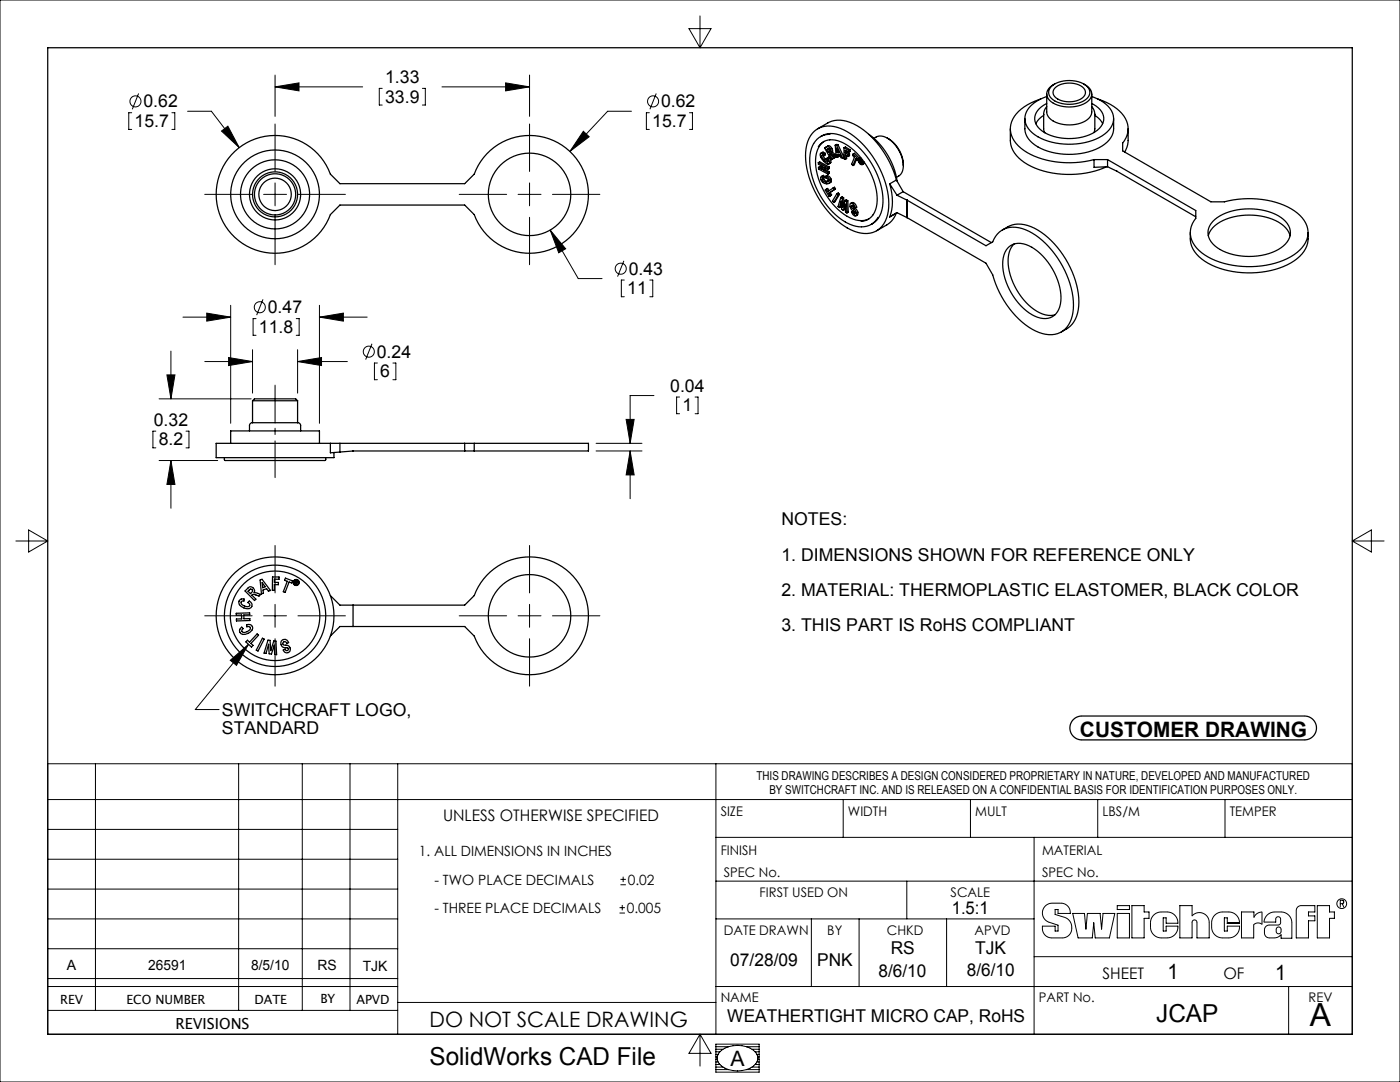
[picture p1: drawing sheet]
<svg xmlns="http://www.w3.org/2000/svg" width="279mm" height="216mm" viewBox="0 0 279 216" stroke-linecap="round" stroke-linejoin="round" font-family="sans-serif">
<g fill="none" stroke="#000" stroke-width=".2">
<path d="M0 0h279.4v215.9h-279.4zM27.7 18.7l-1.3 3.1M54.9 17.3l4.8-.8v1.6zM54.9 15v8.2M54.9 17.3h17.5M76.3 17.6h-.6v3.4h.6M84.3 17.6h.6v3.4h-.6M88.2 17.3h17.5M100.9 16.5l4.8 .8-4.8 .8zM105.7 15v8.2M131 18.7l-1.3 3.1M137.5 5.7h4.4l-2.2 3.8z"/>
<path d="M139.7 3.2v6.3M26.3 22.5h-.6v3.3h.6M34.3 22.5h.6v3.3h-.6M37.4 22.2h4.8l5.5 7.3M40.9 38.8h9.4M44.2 26.2l1.3-1 2.2 4.3zM52.6 38.8h4.6M54.9 24.7v9.5M54.9 36.5v4.6M59.5 38.8h9.4M91.6 38.8h9.5M103.4 38.8h4.6"/>
<path d="M105.7 24.7v9.5M105.7 36.5v4.6M110.3 38.8h9.4M116.4 26.2l1.2 1.1-3.9 2.9zM126 22.2h-4.7l-7.6 8M129.6 22.5h-.6v3.3h.6M137.6 22.5h.6v3.3h-.6M52.5 59.7l-1.3 3.2M54.9 43.4v9.4M105.7 43.4v9.4M109.8 45.9l3.1 3.7-1.4 .8zM109.8 45.9l5.6 9.7h4.8"/>
<path d="M124.5 52l-1.3 3.2M124.6 55.9h-.6v3.3h.6M129.7 55.9h.6v3.3h-.6M31.8 79.6h18.3M33.3 74.8h1.6l-.8 4.8zM34.1 70.1v9.5M36.5 63.3h9.5M40.9 72.1h9.5M41.3 62.5l4.7 .8-4.7 .8zM45.6 71.3l4.8 .8-4.8 .8zM46 60.9v23.6M50.4 69.8v8.6"/>
<path d="M51.1 63.6h-.6v3.3h.6M59.1 63.6h.6v3.3h-.6M59.4 72.1l4.8-.8v1.6zM59.4 69.8v8.6M59.4 72.1h9.9M63.8 63.3l4.7-.8v1.6zM63.8 60.9v23.6M63.8 63.3h9.5M74.2 68.6l-1.2 3.1M75.3 72.4h-.6v3.4h.6M78.4 72.4h.6v3.4h-.6M130.5 78.9h-4.7v9.6"/>
<path d="M135.6 79.2h-.6v3.4h.6M138.7 79.2h.6v3.4h-.6M31.1 86h-.6v3.4h.6M31.8 91.9h11.6M34.1 91.9l.8 4.8h-1.6zM34.1 91.9v9.5M37.1 86h.6v3.4h-.6M119 90h9.1M119 88.5h9.1M125 83.7h1.6l-.8 4.8zM125.8 90l.8 4.8h-1.6zM125.8 90v9.5"/>
<path d="M3.2 107.9h6.3M5.7 105.8l3.8 2.1-3.8 2.2zM54.9 108.8v9.5M105.7 108.8v9.5M269.9 107.9h6.3M269.9 107.9l3.8-2.1v4.3zM40.9 122.9h9.4M46 131.8l3.6-3.2-2.4 4.2zM49.6 128.6l-10.6 13h4.7M52.6 122.9h4.6M54.9 120.6v4.6M54.9 127.5v9.4"/>
<path d="M59.5 122.9h9.4M91.6 122.9h9.5M103.4 122.9h4.6M105.7 120.6v4.6M105.7 127.5v9.4M110.3 122.9h9.4M9.5 152.4h260.4v54h-260.4zM9.5 159.5h260.4M19 152.4v49.2M47.6 152.4v49.2M60.3 152.4v49.2M69.8 152.4v49.2"/>
<path d="M79.4 152.4v54M142.9 152.4v54M168.3 159.5v7.6M193.7 159.5v7.6M219.1 159.5v7.6M244.5 159.5v7.6M9.5 177.4h69.9M9.5 171.4h69.9M9.5 165.5h69.9M123.8 176.5h1.1M123.8 175.5h1.1M124.4 174.9v1.1"/>
<path d="M142.9 175.8h127M142.9 167.1h127M181 175.8v7.6M206.4 167.1v39.3M9.5 196.8h69.9M9.5 195.3h69.9M9.5 189.3h69.9M9.5 183.4h69.9M123.6 182.2h1.1M123.6 181.1h1.1M124.2 180.6v1.1M142.9 196.8h127"/>
<path d="M142.9 183.4h63.5M161.9 183.4v13.4M171.4 183.4v13.4M188.9 183.4v13.4M206.4 190.9h63.5M208.5 180.9a1.95 1.95 0 0 1 1.5-.7h1.7a1.87 1.87 0 0 1 1.9 2.1h-2.4v-.8h-.6v1l1.8 .5a2.11 2.11 0 0 1 1.5 2.3 2.11 2.11 0 0 1-1.9 1.8h-2.1a1.93 1.93 0 0 1-1.9-2.3h2.6v1h.6v-1.2l-1.8-.6a1.95 1.95 0 0 1-.9-3.1zM214.1 182.3h2.3l.3 3.1 .3-3.1h2.6l.2 3.1 .3-3.1h2.4l-1.1 4.8h-2.8l-.3-3-.3 3h-2.8zM223 182.3h2.4v4.8h-2.4zM223 180.7h2.4v.8h-2.4zM225.9 180.7h2.4v1.3h1v1.2h-1v3.9h-2.4zM230.2 182.6a2.15 2.15 0 0 1 1.6-.6h1.1a2.15 2.15 0 0 1 2.2 2.2h-2.4v-1.1h-.6v2.7h.6v-1h2.4a2.16 2.16 0 0 1-2.2 2.3h-1.1a2.15 2.15 0 0 1-2.2-2.1v-.9a2.15 2.15 0 0 1 .6-1.5zM235.5 180.7h2.4v2.1a1.95 1.95 0 0 1 2.2-.6 1.95 1.95 0 0 1 1.2 1.8v3.1h-2.4v-3.1a.49 .49 0 0 0-.5-.4 .49 .49 0 0 0-.5 .4v3.1h-2.4z"/>
<path d="M242.4 182.6a2.15 2.15 0 0 1 1.6-.6h1.2a2.15 2.15 0 0 1 2.2 2.2h-2.5v-1.1h-.6v2.7h.6v-1h2.5a2.16 2.16 0 0 1-2.2 2.3h-1.2a2.15 2.15 0 0 1-2.2-2.1v-.9a2.15 2.15 0 0 1 .6-1.5zM247.8 182h2.4v1a1.76 1.76 0 0 1 1.7-1v2.4a1.27 1.27 0 0 0-1.7 .1v2.6h-2.4zM252.9 182.6a2.15 2.15 0 0 1 1.5-.6h1.3a2.15 2.15 0 0 1 2.1 2.1v3.1h-2.1v-.7l-.9 .6h-1.5a.98 .98 0 0 1-1-.9v-.6a.98 .98 0 0 1 1-1l2-.1 .3-.3v-.8a.49 .49 0 0 0-.5-.5 .49 .49 0 0 0-.5 .5v.6h-2.3l.1-.6zM254.9 185.1a.49 .49 0 0 1 .5-.1 .49 .49 0 0 1 .3 .5v.3a.49 .49 0 0 1-.5 .5 .49 .49 0 0 1-.5-.5zM257.2 196.8v9.6M259 181l.5-.3h2.9v1.3h-1.3v.8h1.3v.9h-1.3v3.4h-2.4v-5.4zM262.9 180.7h2.4v1.3h1v1.2h-1v3.9h-2.4zM267.5 180.3h.4M267.9 180.3l.3 .7M267.9 180.3l.3-.2v-.2l-.3-.3h-.4v1.4M9.5 201.6h69.9M79.4 200h63.5"/>
<path d="M139.7 206.4l2.2 3.8h-4.4zM139.7 206.4v6.3M142.9 208.3h8.6v5.6h-8.6zM142.9 208.9h2.5M142.9 209.4h1.4M142.9 209.9h.8M142.9 210.4h.4M142.9 210.9h.2M142.9 211.4h.2M142.9 211.9h.4M142.9 212.4h.8M142.9 212.9h1.4"/>
<path d="M142.9 213.4h2.5M143.5 210a5.4 5.4 0 0 1 7.3 0 2 2 0 0 1-1.1 3.1 5.5 5.5 0 0 1-6.2-.9 1.71 1.71 0 0 1 0-2.2zM149 208.9h2.5M149 213.4h2.5M150.1 209.4h1.4M150.1 212.9h1.4M150.7 209.9h.8M150.7 212.4h.8M151.1 210.4h.4M151.1 211.9h.4M151.2 210.9h.3M151.2 211.4h.3"/>
<circle cx="27" cy="20.2" r="1.1"/>
<circle cx="130.3" cy="20.2" r="1.1"/>
<circle cx="123.9" cy="53.6" r="1.1"/>
<circle cx="51.8" cy="61.3" r="1.1"/>
<circle cx="73.6" cy="70.2" r="1.1"/>
<circle cx="267.8" cy="180.3" r=".98"/>
</g>
<g fill="none" stroke="#000" stroke-width=".25">
<path d="M9.5 9.5h260.4v196.9h-260.4zM207.7 19.8a8.9 8.9 0 0 0-5.8 4.5 4.7 4.7 0 0 0 1.9 5.3 17.3 17.3 0 0 0 13.6 2.5l.9-.3M208.9 19.3a6.3 6.3 0 0 0-4.2 3.5 4 4 0 0 0 2.4 4.5 13.5 13.5 0 0 0 13.4-.6 3.5 3.5 0 0 0 .2-5.9l-1-.7-1.8-.8M208.9 18.8v3.5a2.77 2.77 0 0 0 2.3 2.3 6.5 6.5 0 0 0 6.2-1.1l.5-1v-3.7M209.7 17.4a5.8 5.8 0 0 1 7.4 0 1.73 1.73 0 0 1-.9 2.8 6.1 6.1 0 0 1-6.4-.6 1.54 1.54 0 0 1-.1-2.2zM210.5 16.8a1.99 1.99 0 0 0-1 3.2 6.4 6.4 0 0 0 7.9 0 1.87 1.87 0 0 0-.8-3.1l-.3-.1M210.5 17.6a4.6 4.6 0 0 1 5.8 0 1.35 1.35 0 0 1-.6 2.2 4.7 4.7 0 0 1-5.2-.5 1.2 1.2 0 0 1 0-1.7zM219.1 19.8a8.3 8.3 0 0 1 5.9 4.9 4.3 4.3 0 0 1-.9 3.8v1.6l17.6 10.2h2.7a18 18 0 0 1 14 1.8 5 5 0 0 1 2.4 5.7 8.4 8.4 0 0 1-5.5 4.4 18.4 18.4 0 0 1-14.9-1.3 5.1 5.1 0 0 1-2.6-5.7l.8-1.6v-1.6l-17.6-10.2M46.9 30.2a11.8 11.8 0 0 1 19 4.5l1.9 2h24.9l1.9-2a11.8 11.8 0 0 1 18.1-5.3 11.8 11.8 0 0 1 0 18.8 11.8 11.8 0 0 1-18.1-5.4l-1.9-1.9h-24.9l-1.9 1.9a11.8 11.8 0 0 1-17.5 5.8 11.8 11.8 0 0 1-1.5-18.4zM162.4 28.6a9 9 0 0 0-.1 7.4 14.4 14.4 0 0 0 7.9 9l1.7 .3M162.5 26.2a5.1 5.1 0 0 1 5.9-.3 18 18 0 0 1 9 15.5 5 5 0 0 1-3.8 5.1 8.4 8.4 0 0 1-6.6-2.5 18.3 18.3 0 0 1-6.2-13.7l.4-2.1 .6-1.1zM163.2 25.7l2-1.2a5.8 5.8 0 0 1 5.8 .6 18.4 18.4 0 0 1 7.9 10.8"/>
<path d="M163.3 32.5l.3-.2 1.9 1M163.3 32.5v.3l.8 .4v.6l-.8-.4M163.3 32.5l1.9 1M163.3 33.4l.3-.2 .5 .3M163.3 33.4l.1 .3 1.8 1M163.7 27.3a4.7 4.7 0 0 1 5.1 .1 15.3 15.3 0 0 1 7.3 13.8 4.4 4.4 0 0 1-2.2 3.6M164 31l.4 .1M164 31l.1 .5 .4 .4M164 30.5l-.3 .2a2.26 2.26 0 0 0 1.7 2.1l.1-.2M164 30.5l.4 .3M164.1 35.2h-.1a1.04 1.04 0 0 0 .3 1.3 1.04 1.04 0 0 0 1.3 0M164.1 35.2l.2 .3"/>
<path d="M164.1 30.4l-.3 .2M164.1 35.9l.4 .3 .4 .1M164.1 30.9l-.1 .1M164.3 31l.5 .8M164.3 35.5l-.2 .1v.3M164.3 30.4l.4 .2M164.3 30.4h-.2M164.3 30.4l-.3 .1M164.4 35l-.4 .2M164.4 35l.2 .4-.3 .1M164.4 35l-.3 .2M164.4 35.7l.3 .4 .4 .1"/>
<path d="M164.4 35.7l-.3 .2M164.4 34l.8 .4M164.4 30.8v.3M164.4 35.4v.3M164.5 28.2a5.1 5.1 0 0 0-1.7 5.1 13.9 13.9 0 0 0 6.9 10.2l1.7 .5h1.1l.9-.3M164.6 29.5l1.3 2.4 .2-.1M164.7 33.5v.3M164.7 33.8l.8 .5M164.7 33.8l-.3 .2M164.7 30.6v.3l-.3 .2M164.7 30.6l-.3 .2M164.8 31.8l.4 .4"/>
<path d="M164.8 31.8l-.3 .1M164.8 35.2a.72 .72 0 0 1 1.1 .6M164.8 35.2l.5 .2 .3 .5M164.8 35.2v.3l.2 .1a.37 .37 0 0 1 .3 .5 .37 .37 0 0 1-.4 .2M164.8 29.4l-.2 .1M164.9 37.8l.3-.2 .3 .5M164.9 37.8l-.2 .1 .8 1.3M165 31.6l.2 .4v.3l-.7-.4M165 29.8l.2-.1a.36 .36 0 0 1 .4 .3 .36 .36 0 0 1-.3 .4zM165.1 36.2l-.2 .1M165.2 31.5l.3 .6v.5M165.2 31.5l-.2 .1"/>
<path d="M165.2 33.5v.3M165.2 33.8l-.8-.5v.7M165.2 34.4v.3M165.2 29.1l.5 .1 .3 .4M165.2 29.1l-.2 .2h.4l.3 .4M165.2 29.1l-.6 .4M165.3 29.7l.3 .6M165.3 36.2h-.2M165.4 38.6l.3 .4M165.4 31.4l.4 .6v.4M165.4 31.4l-.4 .2M165.4 31.4l-.2 .1"/>
<path d="M165.5 33.3v.3l-.3 .2M165.5 33.3l-.3 .2M165.5 30.3l-.2 .1M165.5 34.3v.3l-.3 .1M165.5 34.3l-.3 .1M165.6 27.9a7.6 7.6 0 0 1 5.9 3.3 13 13 0 0 1 3.4 10.1l-.6 1.5a3.1 3.1 0 0 1-2.4 1.4M165.6 35.9v.6M165.6 27.9h-.2a3.1 3.1 0 0 0-2.1 1.3M165.6 26.8a3.5 3.5 0 0 0-3.2 1.8M165.7 38.4l.3 .5M165.7 38.4l-.3 .2M165.7 39l-.2 .2"/>
<path d="M165.7 29.7l.2 .5-.1 .3M165.8 32.4l-.4 .3M165.8 32.4l-.3 .2M165.8 36.3l-.4 .3M165.8 36.3l-.2 .2M165.8 30.5l.6 .5M165.9 35.8l-.1 .5M165.9 35.8l-.3 .1M166 38.9l-.5 .3M166 38.9l-.3 .1M166 29.6l.2 .5-.1 .3M166 29.6l-.3 .1"/>
<path d="M166 31l.4 .6-.3 .2M166.1 30.4l.6 .4M166.1 30.4l-.3 .1M166.3 37.5l.2-.1 .2 .3M166.3 37.5l-1.1 .7-.3-.4M166.3 37.5l.2 .3M166.4 31l.4 .4M166.5 37.8l-1.1 .8M166.7 30.8l.2 .2M166.7 30.8l-.3 .2M166.7 29l.2 2.4M166.7 29h.3"/>
<path d="M166.7 37.7l-1 .7M166.7 37.7l-.2 .1M166.8 31.4l-.3 .1-.7-.7h-.3l.6 1M166.9 31.3l-.1 .1M166.9 31.4h.3M167 29l1.1 2.5M167 29.6l.4 .9-.3-.1zM167 38.7l.3-.2 .2 .3M167 38.7l-.8 1.4 .2 .3M167 38.7l.3 .2M167.2 31.4l-.1-.6 .5 .1 .3 .6h.2M167.2 28.9l-.5 .1"/>
<path d="M167.2 28.9l1.2 2.5-.3 .1M167.2 28.9l-.2 .1M167.3 38.9l-.9 1.5M167.3 30.3l-.2 .1M167.4 30.9v.3l-.2 .2M167.5 38.8l-.8 1.4-.3 .2M167.5 38.8l-.2 .1M167.8 39.4l.3-.1 .3 .2M167.8 39.4l-.6 1.8 .3 .2M167.8 39.4l.3 .2M168.1 39.6l.1 1.7 .4-1.3M168.4 39.5v1.1"/>
<path d="M168.4 39.5l-.3 .1M168.4 29.5l.3-.2 .9 .6M168.4 29.5l1 .5M168.4 29.5v2.2l.3 .1M168.7 30.5l.6 .4M169 31v.7l-.3 .1M169 30.4l.5 .3M169 30.4l-.3 .1M169 30.2v.2M169.3 31.2l-.6-.3v.9M169.3 30.9v.3M169.4 30.4l-.7-.4v.5"/>
<path d="M169.4 30v.4M169.5 30.7v.4l-.2 .1M169.5 30.7l-.2 .2M169.6 29.9v.3l-.2 .2M169.6 29.9l-.2 .1M170.3 30.7l.2-.1 1 1M170.3 30.7l1 1.1M170.3 30.7l-.2 .3 .4 .4-.5 1.4 .2 .2M170.9 31.8l-.4 1.1-.3 .1M171.2 32l-.4-.3-.6 1.3M171.3 31.8l-.1 .2M171.4 31.9l-.2 .1"/>
<path d="M171.4 31.8a.67 .67 0 0 1 .7 .3 .67 .67 0 0 1 0 .7 .73 .73 0 0 1-.7-1zM171.5 31.9a.56 .56 0 0 1 .5 .3 .56 .56 0 0 1 0 .6l-.5-.3-.1-.3zM171.5 31.6v.2l.4-.2M171.5 31.6l-.2 .2M171.6 32.2l.1 .1M171.7 31.8v.2M171.7 32.3l-.1 .1M171.7 31.9l.3 .5-.1 .1-.1-.1v.4M171.7 31.9l-.1 .5M171.7 32.3l.1 .5M171.8 31.9h-.1M171.8 32.1l-.1 .1 .3 .2-.2-.4-.2 .4"/>
<path d="M172.1 32.4v.2M172.1 32.6l-.3 .2M172.1 32.6h.1M172.1 32.4l-.1 .1M172.5 32.4l-.1 .2-.3 .2M173.4 26.8a14.2 14.2 0 0 1 5.6 9.3M177.1 27.6l-.8-.4-.8-.1-1.1 .5M177.1 27.6a6.6 6.6 0 0 1 3 6.5l-.3 .7-.9 .6M177.1 27.6a6.4 6.4 0 0 1 3.2 5.5M177.6 36.7a10.2 10.2 0 0 1 0 6.6M177.6 36.7l1.4 2.3M178.9 35.9l-1.3 .8"/>
<path d="M178.9 35.9l1.3 2.3M179 39l2 .9M180.2 38.2l-1.2 .8M180.2 38.2l17.7 10.2M181 39.9l15.8 9.1 1.3-.7a4.4 4.4 0 0 1 5.9-2.7 16.1 16.1 0 0 1 8.9 9.3 12.1 12.1 0 0 1 .6 9.4 4.5 4.5 0 0 1-6.1 2 17.3 17.3 0 0 1-9-10.6l-.3-.8-1.3-2.4-15.8-9.1M181 39.9v3.5M201.6 25.7a9 9 0 0 0 .3 3.7 8.4 8.4 0 0 0 5.5 4.5 19 19 0 0 0 13.4-.6M204.5 23.7v2a4.7 4.7 0 0 0 3.3 3.9 13.6 13.6 0 0 0 12.7-.8l.9-.9a3.5 3.5 0 0 0 .8-2.2v-2M208.3 23l-.9 .7-.7 1M208.3 22.8v3l.2 .7M208.9 21.3l-.4 .7-.2 .8M208.9 20.7a3.3 3.3 0 0 0-2.2 3.9 6.3 6.3 0 0 0 5 2.9 9.5 9.5 0 0 0 7.7-1.9 2.72 2.72 0 0 0-.6-4.4l-.9-.5"/>
<path d="M217.9 21.3l.4 .7 .2 .7v3l-.2 .8M218.3 31.8h2.7M218.3 31.8v1.6l2.7-.1M218.5 23l1.1 .9 .5 .8M221 33.3l1.9 .9M221 31.8v1.5M222.9 34.2h.1M222.9 34.2l15.7 9.1M225.1 25.7a9 9 0 0 1-.2 3.7l-.5 .9M167.5 41.4l.4-1.3 .1 1.6 .3 .3M167.9 40.8l-.1 .5-.3 .1M168.3 42l.4-1.3v1.6l.3 .2"/>
<path d="M168.6 40l.3-.1 .3 .2M168.6 40l.3 .2M168.7 41.3l-.1 .5-.3 .2M168.9 40.2l.1 2.3M169.2 40.1l.1 2.2-.3 .2M169.2 40.1l-.3 .1M169.9 41.3v-.2l.2-.1 .4 .5h.2M169.9 41.3l.4 .4M170 42.3v.2a.63 .63 0 0 0 .9 .5v-.5M170 42.3h.2M170 40.6h-.2a1.07 1.07 0 0 0 .5 1.5M170 40.6a1.24 1.24 0 0 1 .7 .9"/>
<path d="M170 40.4l-.3 .2M170.2 41v.1M170.2 41.1l.3 .3M170.2 41.1l-.3 .2M170.2 42.3l.3 .4M170.2 40.4l-.2 .1M170.2 40.4a1.24 1.24 0 0 1 .8 .9l-.3 .2M170.2 40.4l-.2 .2M170.3 42.1l.4 .4-.2 .2M170.3 42.1l-.3 .2M170.3 41.7l.4 .4 .2 .4M170.4 42.2l-.2 .1"/>
<path d="M170.5 42.2l.2 .3M170.5 41.5h.1M170.6 41.5l.4 .4 .2 .4M170.6 41.5l-.3 .2M170.7 42.6l-.2 .1M171.2 42.3v.5l-.4 .3M171.2 42.3l-.3 .2M175.2 43.4a3.5 3.5 0 0 1-3.2 1.9M177.6 43.3l1.3-.8-.3 .6a4.4 4.4 0 0 1-1.6 1.8l-2.1 1.2M177.6 43.3l1.4-.9 2 1M181 43.4h.1M200 45.9a5.8 5.8 0 0 1 7.1 0 18.2 18.2 0 0 1 8.2 15.1 5.6 5.6 0 0 1-3.5 5.2"/>
<path d="M201.1 49.5a3.7 3.7 0 0 1 4.8-.2 12.4 12.4 0 0 1 5.7 11.4 3.3 3.3 0 0 1-5.1 2.4 12.3 12.3 0 0 1-6.3-11.6l.3-1.1zM202.4 48.7a5.7 5.7 0 0 0-1 5.5 12.4 12.4 0 0 0 6.7 8.5l1.1 .2 1.3-.1M237.5 46.4a5.8 5.8 0 0 0 3.6 6.1 18.2 18.2 0 0 0 17.2-.4 5.6 5.6 0 0 0 2.8-5.7M241.1 47a5.7 5.7 0 0 1 4.3-3.5 12.4 12.4 0 0 1 10.7 1.5l.8 .9 .6 1.1M242 44.2a11.3 11.3 0 0 1 9.7-2.3 7.5 7.5 0 0 1 5.5 3.1 3.3 3.3 0 0 1-1.5 4.4 12.3 12.3 0 0 1-13.2-.3 3.2 3.2 0 0 1-.5-4.9zM50.4 80l.4-.4h8.2l.4 .4M50.4 80h9M50.4 80v4.3M59.4 80v4.3M44.8 91.3v.5l.2 .1h19.8l.2-.1v-.5M46 88.5v-2.5h17.8v2.5M49.8 86v-1.1a.79 .79 0 0 1 1.1-.6h8.5a.57 .57 0 0 1 .6 .6v1.1"/>
<path d="M65.9 88.5h-22.8v2.8h23.5v-1M65.9 88.5v1.9l4.6-.4M65.9 88.5h28.7M67.8 88.5v1.7M70.5 90h24.1M70.5 90h.1M92.7 88.5v1.5M94.6 88.5h22.8v1.5h-22.8M94.6 88.5v1.5M47.9 119.7l.8-.2v.4h-.4l-.2 .2a1.12 1.12 0 0 0 1.7 .7v-.3l-.3-.3 .3-.3a.82 .82 0 0 1 .4 1.1 .82 .82 0 0 1-1.1 .4 1.45 1.45 0 0 1-1.4-1.5zM48.9 117.9a1.49 1.49 0 0 1 1.2-.8l.2 .1a.79 .79 0 0 1 .4 1l1.3 .4-.3 .3-1.1-.3-.3 .2 .8 .8-.3 .2zM49.5 118l.2-.2a.36 .36 0 0 1 .6-.1 .36 .36 0 0 1-.1 .6l-.2 .2z"/>
<path d="M51.9 115.7l.4-.1 1.7 2.2-.4 .2-.4-.5-.7 .2 .1 .7-.4 .1zM52.3 116.2l.6 .9-.5 .2zM54.4 115.1h1.3v.5h-.9v.6h.8v.5h-.8l-.1 1.1h-.3zM57 115.4l1.4 .5-.2 .4-.5-.2-.8 2.1-.4-.1 .8-2.1-.5-.2zM59.2 116.7l-.3-.5 .3 .1a.15 .15 0 0 0 .2-.1 .15 .15 0 0 0-.1-.2l-.2-.1-.4 .6 .3-.7 .3 .1a.23 .23 0 0 1 .2 .3 .23 .23 0 0 1-.4 .1l.1 .5M65.9 118.8l1.9 1.9h24.9l1.9-1.9a11.8 11.8 0 0 1 18.1-5.3 11.8 11.8 0 0 1 0 18.8 11.8 11.8 0 0 1-18.1-5.4l-1.9-1.9h-24.9l-1.9 1.9M47.1 122.4l2.7-.1v.4h-1.1v.8l1.2-.1v.4l-2.7 .1v-.4h1v-.8l-1 .1zM48 125.3l.2-.2 .3 .3-.2 .3v.3a1.13 1.13 0 0 0 1.6-.8l-.2-.2-.4 .1-.1-.4a.78 .78 0 0 1 1 .1 .78 .78 0 0 1 .1 .9 1.56 1.56 0 0 1-2.4 .5l-.1-.4zM49.4 127.8l.4 .3 1.5-1.6 .3 .2-1.5 1.7 .4 .4-.3 .3-1.1-1zM52.4 127.4l.3 .1-1.2 2.4-.4-.2zM53.5 127.7l.4 .1 .1 2 .7-1.9h.4l.1 2.7h-.4l-.1-1.9-.5 1.8h-.5l-.1-1.9-.5 1.8-.4-.1zM56.3 127.7a.8 .8 0 0 1 1.3 .5l-.3 .2a.4 .4 0 0 0-.6-.4 .4 .4 0 0 0-.1 .7 1.06 1.06 0 0 1 1.3 1.2 .73 .73 0 0 1-.8 .4 .73 .73 0 0 1-.6-.6l.4-.1a.33 .33 0 0 0 .4 .2 .33 .33 0 0 0 .1-.5h-.2a.92 .92 0 0 1-1-.5 .92 .92 0 0 1 .1-1.1z"/>
<path d="M70.5 120.7v4.3M214.3 143.5a2.38 2.38 0 0 1 1.6-.6h44.4a2.38 2.38 0 0 1 2.4 2.4 2.38 2.38 0 0 1-2.4 2.3h-44.4a2.38 2.38 0 0 1-2.2-1.5 2.38 2.38 0 0 1 .6-2.6z"/>
<circle cx="54.9" cy="38.8" r="8.9"/>
<circle cx="54.9" cy="38.8" r="4.5"/>
<circle cx="54.9" cy="38.8" r="5.1"/>
<circle cx="54.9" cy="38.8" r="4.1"/>
<circle cx="54.9" cy="38.8" r="6.9"/>
<circle cx="54.9" cy="38.8" r="3.2"/>
<circle cx="105.7" cy="38.8" r="8.2"/>
<circle cx="59.1" cy="116.2" r=".53"/>
<circle cx="59.1" cy="116.2" r=".61"/>
<circle cx="54.9" cy="122.9" r="8.9"/>
<circle cx="54.9" cy="122.9" r="10.1"/>
<circle cx="54.9" cy="122.9" r="11.8"/>
<circle cx="105.7" cy="122.9" r="8.2"/>
</g>
<path d="M54.9 76.8v18.5" fill="none" stroke="#000" stroke-width=".2" stroke-dasharray="15.2 1.3 1.3 1.3" stroke-dashoffset="7.9"/>
<g fill="#000">
<path d="M46 131.8l3.6-3.2-2.4 4.2z"/>
<path d="M34.1 91.9l.8 4.8h-1.6zM33.3 74.8h1.6l-.8 4.8zM41.3 62.5l4.7 .8-4.7 .8zM63.8 63.3l4.7-.8v1.6zM45.6 71.3l4.8 .8-4.8 .8zM59.4 72.1l4.8-.8v1.6zM125.8 90l.8 4.8h-1.6zM125 83.7h1.6l-.8 4.8zM54.9 17.3l4.8-.8v1.6zM100.9 16.5l4.8 .8-4.8 .8zM116.4 26.2l-2.7 4 3.9-2.9zM44.2 26.2l3.5 3.3-2.2-4.3zM109.8 45.9l1.7 4.5 1.4-.8z"/>
</g>
<text font-size="6.3" x="261.4" y="204.7">A</text>
<g font-size="4.9">
<text x="230.7" y="203.8">JCAP</text>
<text x="85.7" y="212.5">SolidWorks CAD File</text>
</g>
<g font-size="4.2">
<text x="215.5" y="147">CUSTOMER DRAWING</text>
<text x="233" y="195.4">1</text>
<text x="254.5" y="195.6">1</text>
<text x="85.7" y="204.9">DO NOT SCALE DRAWING</text>
<text x="145.8" y="212.6">A</text>
</g>
<g font-size="3.5">
<text x="76.9" y="16.5">1.33</text>
<text x="28.6" y="21.4">0.62</text>
<text x="76.9" y="20.5">33.9</text>
<text x="131.9" y="21.4">0.62</text>
<text x="26.9" y="25.3">15.7</text>
<text x="130.2" y="25.3">15.7</text>
<text x="125.2" y="58.7">11</text>
<text x="125.5" y="54.8">0.43</text>
<text x="53.5" y="62.5">0.47</text>
<text x="51.7" y="66.4">11.8</text>
<text x="75.2" y="71.4">0.24</text>
<text x="75.9" y="75.3">6</text>
<text x="133.8" y="78.1">0.04</text>
<text x="136.2" y="82.1">1</text>
<text x="30.7" y="84.9">0.32</text>
<text x="31.7" y="88.9">8.2</text>
<text x="156" y="104.8">NOTES:</text>
<text x="156" y="111.8">1. DIMENSIONS SHOWN FOR REFERENCE ONLY</text>
<text x="156" y="118.9">2. MATERIAL: THERMOPLASTIC ELASTOMER, BLACK COLOR</text>
<text x="156" y="126">3. THIS PART IS RoHS COMPLIANT</text>
<text x="44.3" y="142.9">SWITCHCRAFT LOGO,</text>
<text x="44.3" y="146.4">STANDARD</text>
<text x="189.9" y="182.3">1.5:1</text>
<text x="177.8" y="190.3">RS</text>
<text x="194.6" y="190.4">TJK</text>
<text x="145.7" y="192.7">07/28/09</text>
<text x="163.1" y="192.8">PNK</text>
<text x="175.3" y="195">8/6/10</text>
<text x="193" y="194.7">8/6/10</text>
<text x="145.1" y="203.9">WEATHERTIGHT MICRO CAP, RoHS</text>
</g>
<g font-size="3.2">
<text x="88.4" y="163.8">UNLESS OTHERWISE SPECIFIED</text>
<text x="220" y="195.4">SHEET</text>
<text x="244.2" y="195.4">OF</text>
</g>
<text font-size="3" x="35" y="205.3">REVISIONS</text>
<g font-size="2.8">
<text x="83.6" y="170.9">1. ALL DIMENSIONS IN INCHES</text>
<text x="86.7" y="176.5">- TWO PLACE DECIMALS</text>
<text x="125.3" y="176.5">0.02</text>
<text x="86.7" y="182.2">- THREE PLACE DECIMALS</text>
<text x="125.1" y="182.2">0.005</text>
<text x="13.3" y="193.6">A</text>
<text x="29.6" y="193.5">26591</text>
<text x="50.1" y="193.6">8/5/10</text>
<text x="63.4" y="193.6">RS</text>
<text x="72.4" y="193.7">TJK</text>
</g>
<g font-size="2.6">
<text x="143.8" y="162.7">SIZE</text>
<text x="169.2" y="162.7">WIDTH</text>
<text x="194.6" y="162.7">MULT</text>
<text x="220" y="162.7">LBS/M</text>
<text x="245.4" y="162.7">TEMPER</text>
<text x="143.8" y="170.7">FINISH</text>
<text x="208" y="170.7">MATERIAL</text>
<text x="144.5" y="175.1">SPEC No.</text>
<text x="151.6" y="179">FIRST USED ON</text>
<text x="189.7" y="179">SCALE</text>
<text x="208" y="175.1">SPEC No.</text>
<text x="144.5" y="186.6">DATE DRAWN</text>
<text x="165.1" y="186.6">BY</text>
<text x="177" y="186.6">CHKD</text>
<text x="194.5" y="186.6">APVD</text>
<text x="143.8" y="199.9">NAME</text>
<text x="207.3" y="199.9">PART No.</text>
<text x="261.1" y="199.9">REV</text>
</g>
<g font-size="2.5">
<text x="12" y="200.3">REV</text>
<text x="25.3" y="200.4">ECO NUMBER</text>
<text x="50.8" y="200.4">DATE</text>
<text x="64" y="200.2">BY</text>
<text x="71.1" y="200.3">APVD</text>
</g>
<g font-size="2.4">
<text x="151" y="155.7">THIS DRAWING DESCRIBES A DESIGN CONSIDERED PROPRIETARY IN NATURE, DEVELOPED AND MANUFACTURED</text>
<text x="153.6" y="158.5">BY SWITCHCRAFT INC. AND IS RELEASED ON A CONFIDENTIAL BASIS FOR IDENTIFICATION PURPOSES ONLY.</text>
</g>
</svg>
